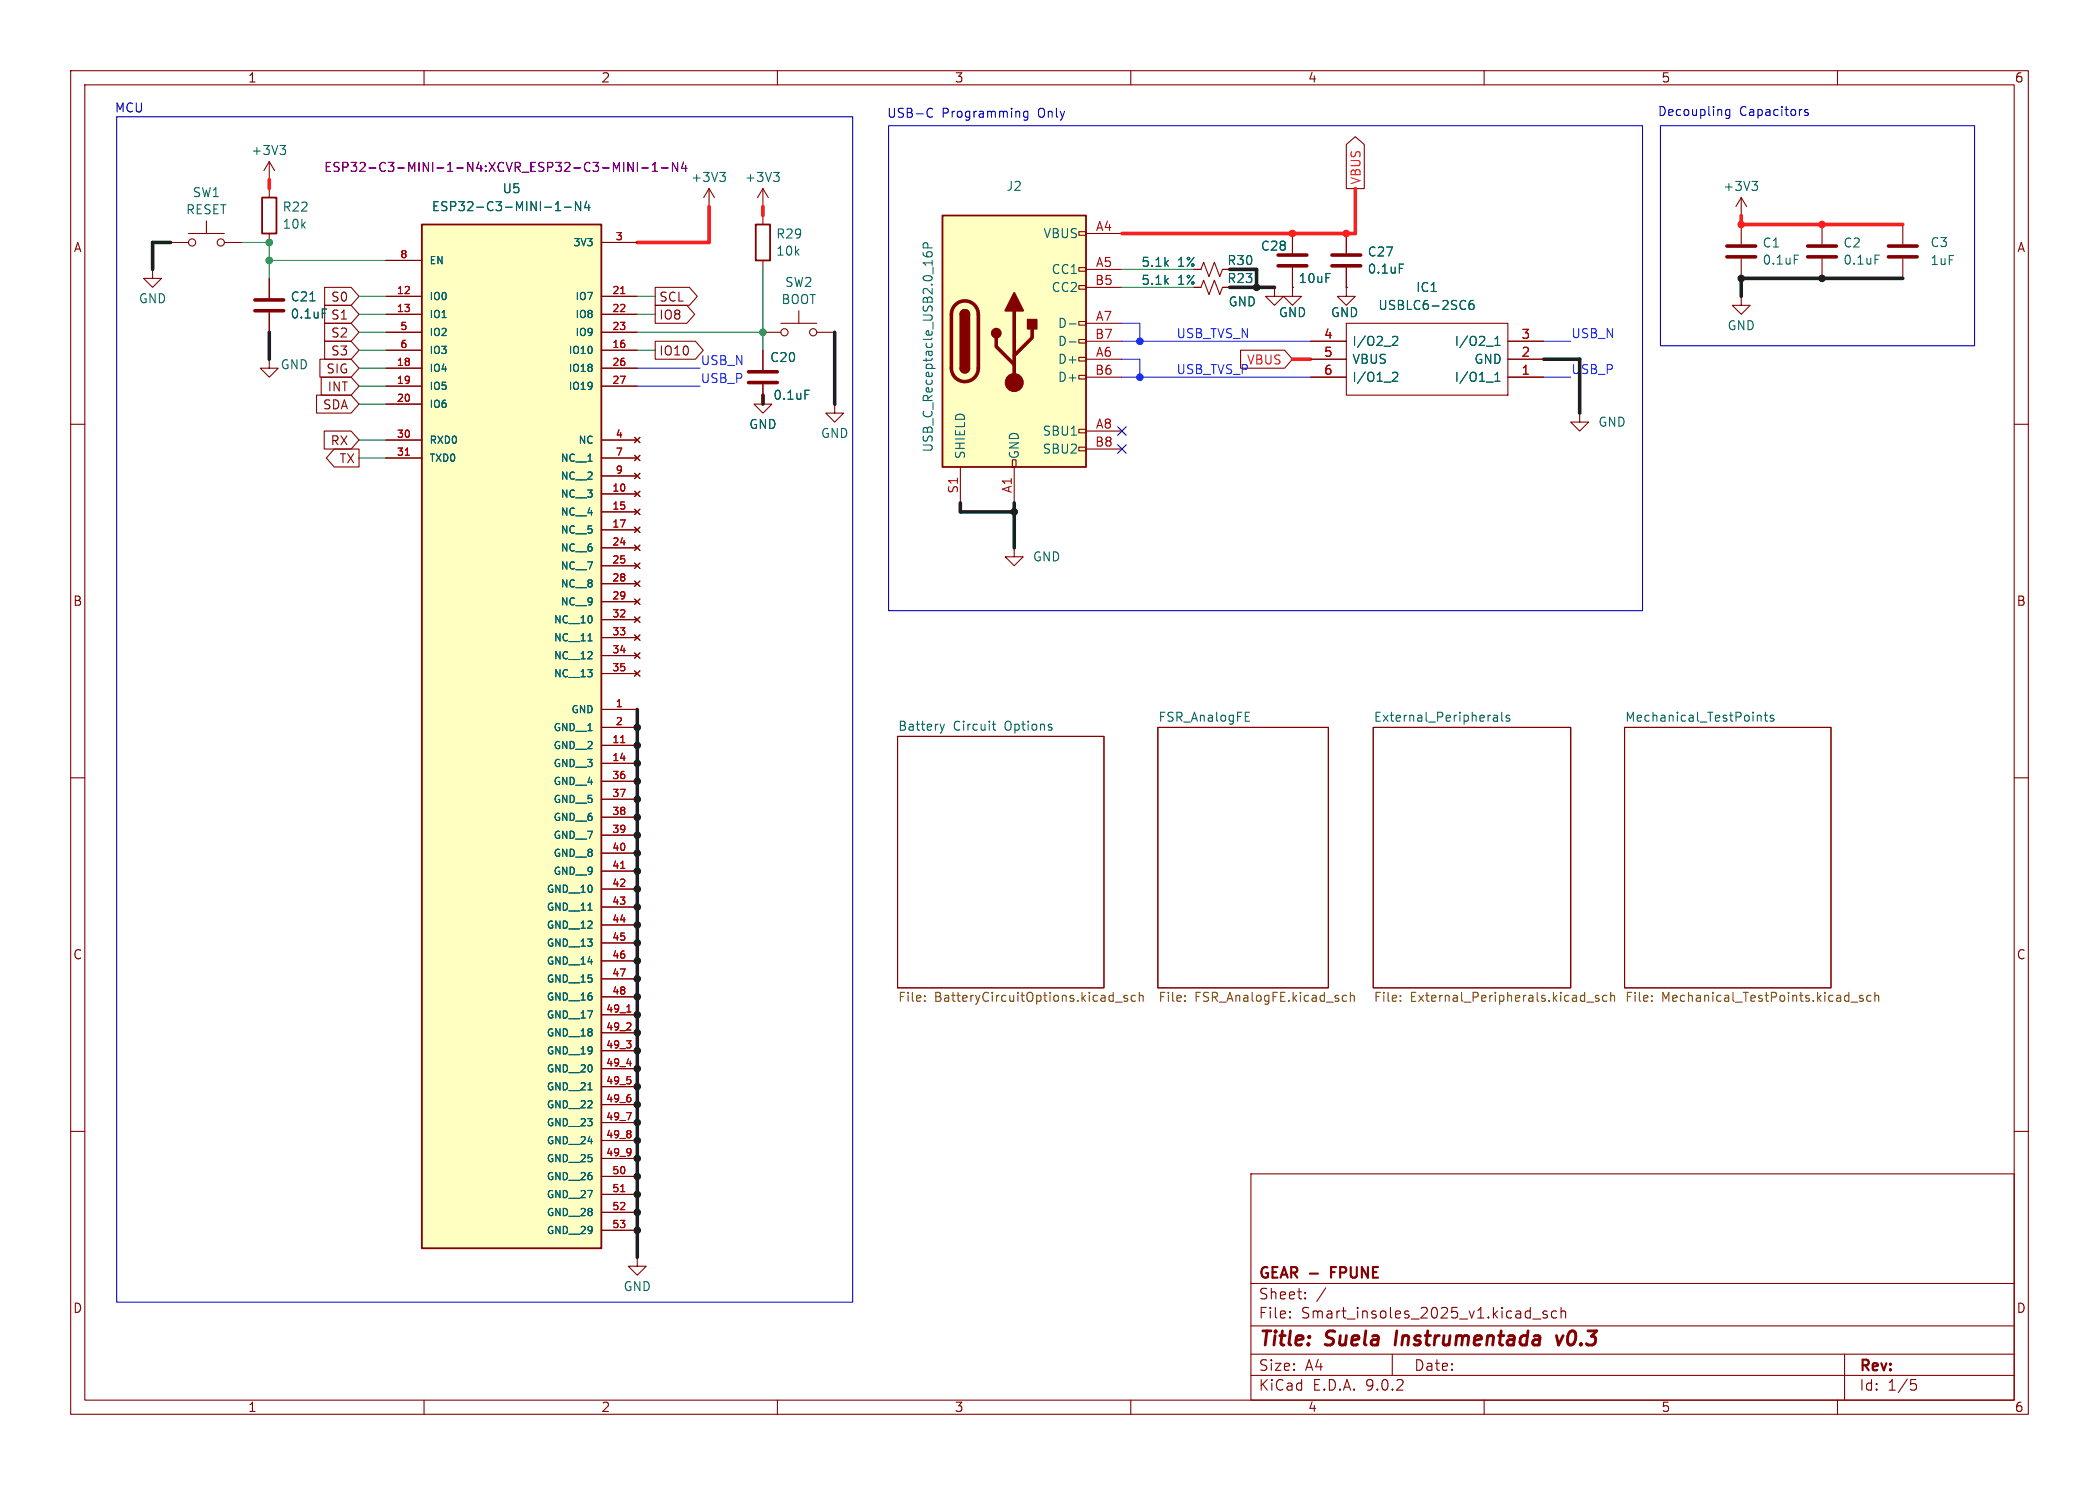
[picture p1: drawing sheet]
<svg xmlns="http://www.w3.org/2000/svg" width="297mm" height="210mm" viewBox="0 0 297 210" stroke-linecap="round" stroke-linejoin="round" font-family="sans-serif">
<g fill="none" stroke="#840000" stroke-width=".15">
<path d="M10 10h277v190h-277zM12 12h273v186h-273zM60 10v2M110 10v2M160 10v2M210 10v2M260 10v2M21.6 38.1v1.3h1.3l-1.3 1.2-1.3-1.2h1.3M21.6 38.1h.1M24.1 34.3h2.6M26.7 33h5M29.2 31.2v1.8"/>
<path d="M31.7 34.3h2.6M38.1 25.4h.1M38.1 22.9l-.8 1.2M38.1 22.9l.8 1.2M38.1 22.9v2.5M38.1 26.7v1.2M38.1 33v1.3M38.1 39.4v2.8M100.3 29.2h.1M100.3 26.7l-.7 1.2M100.3 26.7l.8 1.2M100.3 26.7v2.5"/>
<path d="M107.9 29.2h.1M107.9 26.7l.8 1.2M107.9 26.7l-.7 1.2M107.9 26.7v2.5M107.9 30.5v1.3M107.9 36.8v1.3M182.9 33v2.8M182.9 37.8v2.8M190.5 33v2.8M190.5 37.8v2.8M246.4 30.5h.1M246.4 27.9v2.6"/>
<path d="M246.4 31.8v2.7M246.4 36.6v2.8M246.4 27.9l-.8 1.3M246.4 27.9l.7 1.3M257.8 31.8v2.7M257.8 36.6v2.8M269.2 31.8v2.7M269.2 36.6v2.8M38.1 50.8v1.3h1.3l-1.3 1.2-1.3-1.2h1.3M38.1 50.8h.1M38.1 44.2v2.8M107.9 47h2.6"/>
<path d="M110.5 45.7h5.1M113 43.9v1.8M115.6 47h2.5M182.9 40.6v1.3h1.2l-1.2 1.3-1.3-1.3h1.3M182.9 40.6h.1M185.4 53.3h5.1M185.4 50.8h5.1M185.4 48.3h5.1M190.5 45.7h22.9v10.2h-22.9zM190.5 40.6v1.3h1.3l-1.3 1.3-1.3-1.3h1.3M190.5 40.6h.1M213.4 53.3h5"/>
<path d="M213.4 50.8h5M213.4 48.3h5M223.5 58.4v1.3h1.3l-1.3 1.3-1.3-1.3h1.3M223.5 58.4h.1M246.4 41.9v1.3h1.2l-1.2 1.3-1.3-1.3h1.3M246.4 41.9h.1M10 60h2M285 60h2M10 110h2M127 104.1h29.2v35.6h-29.2zM163.8 102.9h24.2v36.8h-24.2zM194.3 102.9h27.9v36.8h-27.9z"/>
<path d="M229.9 102.9h29.2v36.8h-29.2zM285 110h2M10 160h2M90.2 177.8v1.3h1.2l-1.2 1.2-1.3-1.2h1.3M90.2 177.8h.1M177 166h108v32h-108zM285 160h2M60 198v2M110 198v2M160 198v2M177 194.5h108M177 191.5h108"/>
<path d="M177 187.5h108M177 181.5h108M182.5 186.3h.1l-.1 .1M182.5 186.3v.1M182.5 185.5v.1M182.5 185.5h.1l-.1 .1M184.7 183.6v.1M184.7 183.6h-.1l.1 .1M184.7 182.8v.1M184.7 182.8h-.1l.1 .1M187.6 182.1l-1.3 2M197 191.5v3"/>
<path d="M210 198v2M216.9 186.5h1.1M218.9 185.5l-.4-.1-.2 .2 .1 .2 .5 .2 .1 .1-.1 .2-.2 .1-.4-.1M220.2 185.5l-.4-.1-.3 .3v.4l.2 .2 .1 .1 .4-.1M220.9 185.5a.37 .37 0 0 1 .6 .1v.8M220.9 184.9v1.5M260 198v2M261 191.5v6.5M270.4 195.1h.7M270.5 195.7h.4l.3 .3v.3l-.2 .2-.5 .1"/>
<circle cx="27.2" cy="34.3" r=".51"/>
<circle cx="31.2" cy="34.3" r=".51"/>
<circle cx="111" cy="47" r=".51"/>
<circle cx="115.1" cy="47" r=".51"/>
</g>
<path d="M197.6 188.2l-.2 2M220.2 188.9l.3 1.3 .7-1.3" fill="none" stroke="#840000" stroke-width=".4"/>
<path d="M188.3 179.9h.5M189.1 179.2h-.8v1.5" fill="none" stroke="#840000" stroke-width=".3"/>
<g fill="none" stroke="#006464" stroke-width=".15">
<path d="M39.6 20.6h.8l-.4 .5M40.2 21.1l.2 .2v.3l-.2 .2M101.8 24.4h.8l-.4 .5M102.4 24.9l.2 .2v.3l-.2 .3M109.5 24.4h.7l-.4 .5M110 24.9l.2 .2v.3l-.2 .3M198 37.4h.6M247.9 25.7h.8l-.4 .4M248.4 26.1l.3 .3v.3l-.3 .2M253.9 36.1h.6M265.3 36.1h.6M43.9 42.5h.7"/>
<path d="M197 52.8l.2-.2h.3l.2 .2 .1 .2-.1 .2-.7 .7h.8M197 47.7l.2-.1h.3l.2 .1 .1 .2-.1 .2-.7 .7h.8M208.5 42.5a.5 .5 0 0 0-.6 .5v.5l.1 .2 .3 .1 .2-.2 .1-.4-.1-.2h-.4l-.2 .2M211.5 47.9l.4-.3v1.2M211.5 53l.4-.4v1.3M211.5 53.9h.8M211.5 48.8h.8M133 102.4l.3 .9M133.3 103.3l-.2 .3M133.6 102.4l-.3 .9M140.4 102.4h.5M140.6 102v1.1v.1l.3 .1"/>
<path d="M176.2 101.3h.4M176.2 102h.6M176.2 100.7h.6M211.3 101.2h.5l.1 .8M211.9 101.5h-.4a.25 .25 0 0 0-.2 .3 .25 .25 0 0 0 .2 .2l.4-.1M212.5 100.7v1.1l.2 .2M213.6 101.2l-.3-.1-.2 .2 .1 .2 .4 .1v.3h-.5M248.7 101.3l.1-.2 .3 .1 .1 .8M249.6 101.1h.5M249.8 100.7v1.1l.1 .1 .2 .1M251 101.2l-.3-.1-.2 .2v.2l.5 .1v.3h-.5"/>
</g>
<g fill="none" stroke="#725600" stroke-width=".15">
<path d="M130.8 141.5v.1M130.8 140.8v.1M157.8 141.7h1M159.5 140.8h-.3l-.2 .1 .1 .2 .4 .1v.3h-.5M160.7 140.8h-.4l-.2 .2v.4l.1 .1h.5M161.2 140.9l.2-.1h.3l.1 .8M161.2 140.3v1.3M167.7 141.5v.1M167.7 140.8v.1M190.2 140.8h.3M190.5 141.5l-.3 .1M191.1 140.9l.2-.1h.3v.8"/>
<path d="M191.1 140.3v1.3M198.2 141.5v.1M198.2 140.8v.1M224.5 141.7h1M226.2 140.8h-.3l-.2 .1 .1 .2 .4 .1v.3h-.5M227.4 140.8h-.4l-.2 .2v.4l.1 .1h.5M227.9 140.9l.2-.1h.3l.1 .8M227.9 140.3v1.3M233.7 141.5v.1M233.7 140.8v.1M261.9 141.7h1M263.6 140.8h-.3l-.2 .1 .1 .2 .4 .1v.3h-.5"/>
<path d="M264.7 140.8h-.3l-.3 .2v.4l.2 .1h.4M265.3 140.9l.2-.1h.3v.8M265.3 140.3v1.3"/>
</g>
<path d="M180.8 36.1h4.1M180.8 37.6h4.1M188.5 36.1h4M188.5 37.6h4M244.3 34.8h4.1M244.3 36.3h4.1M255.8 34.8h4M255.8 36.3h4M267.2 34.8h4.1M267.2 36.3h4.1M36.1 43.9h4M36.1 42.4h4" fill="none" stroke="#840000" stroke-width=".51"/>
<path d="M37.1 27.9h2v5.1h-2zM106.9 31.8h2.1v5h-2.1z" fill="none" stroke="#840000" stroke-width=".25"/>
<path d="M59.7 31.8h25.4v144.7h-25.4z" fill="#ffffc2"/>
<path d="M59.7 31.8h25.4v144.7h-25.4z" fill="none" stroke="#840000" stroke-width=".25"/>
<g fill="none" stroke="#840000" stroke-width=".15">
<path d="M54.6 36.8h5.1M85.1 34.3h5.1M168.9 38.1h1l.4-1 .8 2 .7-2 .8 2 .4-1h1M54.6 41.9h5.1M54.6 44.5h5.1M54.6 47h5.1M54.6 49.5h5.1M54.6 52.1h5.1M54.6 54.6h5.1M54.6 57.2h5.1M85.1 41.9h5.1M85.1 44.5h5.1"/>
<path d="M85.1 47h5.1M85.1 49.5h5.1M85.1 52.1h5.1M85.1 54.6h5.1M107.9 54.4v2.8h1.3l-1.3 1.2-1.2-1.2h1.2v-1.3M107.9 55.9h.1M107.9 49.5v2.8M118.1 57.2v1.2h-1.3l1.3 1.3 1.3-1.3h-1.3M118.1 57.2h.1M168.9 40.6h1l.4-1 .8 2.1 .7-2.1 .8 2.1 .4-1.1h1M54.6 62.2h5.1M54.6 64.8h5.1"/>
<path d="M85.1 62.2h5.1M85.1 64.8h5.1M85.1 67.3h5.1M85.1 69.9h5.1M85.1 72.4h5.1M85.1 74.9h5.1M85.1 77.5h5.1M89.8 61.8l.8 .8M89.8 64.4l.8 .8M89.8 66.9l.8 .8M89.8 69.5l.8 .7M89.8 72l.8 .8"/>
<path d="M89.8 74.5l.8 .8M89.8 77.1l.8 .8M89.8 79.6l.8 .8M90.6 61.8l-.8 .8M90.6 64.4l-.8 .8M90.6 66.9l-.8 .8M90.6 69.5l-.8 .7M90.6 72l-.8 .8M90.6 74.5l-.8 .8M90.6 77.1l-.8 .8M90.6 79.6l-.8 .8M143.5 77.5v1.2h1.3l-1.3 1.3-1.3-1.3h1.3"/>
<path d="M143.5 77.5h.1M85.1 80h5.1M85.1 82.6h5.1M85.1 85.1h5.1M85.1 87.6h5.1M85.1 90.2h5.1M85.1 92.7h5.1M85.1 95.3h5.1M89.8 82.2l.8 .7M89.8 84.7l.8 .8M89.8 87.2l.8 .8M89.8 89.8l.8 .8"/>
<path d="M89.8 92.3l.8 .8M89.8 94.9l.8 .7M90.6 82.2l-.8 .7M90.6 84.7l-.8 .8M90.6 87.2l-.8 .8M90.6 89.8l-.8 .8M90.6 92.3l-.8 .8M90.6 94.9l-.8 .7M85.1 100.3h5.1M85.1 102.9h5.1M85.1 105.4h5.1M85.1 108h5.1"/>
<path d="M85.1 110.5h5.1M85.1 113h5.1M85.1 115.6h5.1M85.1 118.1h5.1M85.1 120.7h5.1M85.1 123.2h5.1M85.1 125.7h5.1M85.1 128.3h5.1M85.1 130.8h5.1M85.1 133.4h5.1M85.1 135.9h5.1M85.1 138.4h5.1"/>
<path d="M85.1 141h5.1M85.1 143.5h5.1M85.1 146.1h5.1M85.1 148.6h5.1M85.1 151.1h5.1M85.1 153.7h5.1M85.1 156.2h5.1M85.1 158.8h5.1M85.1 161.3h5.1M85.1 163.8h5.1M85.1 166.4h5.1M85.1 168.9h5.1"/>
<path d="M85.1 171.5h5.1M85.1 174h5.1"/>
</g>
<g fill="none" stroke="#a90000" stroke-width=".15">
<path d="M87.8 41.5h.6M57.3 64.4h.6M87.8 105h.6M87.8 122.8h.6M88.6 145.7h.7M88.6 147.2h.7l-.4 .4M88.6 157.3h.7l-.4 1.1M88.7 143.1h.6M88.7 150.4h.6M89.2 144.7v.4M89.2 147.7v.4M89.2 152.8v.4"/>
<path d="M89.2 155.3v.4M89.2 160v.2M87.8 168.5h.6M89.2 160.4v.4M89.2 162.5v.7M89.3 162.9l-.1 .1"/>
</g>
<path d="M78.6 29.8h.7M78.6 28.9l.4-.4v1.3M79.9 29.3h.9M82.2 28.5v1.3l-.8-1.3v1.3M83 28.5l-.3 .9h.8M83.3 28.9v.9M113.9 55.2h.6M83.2 90.6h.6M83.2 128.7h.6M83.2 154.1h.6" fill="none" stroke="#006464" stroke-width=".15"/>
<path d="M86.8 23l.4 .9 .5-.9v1.2M88.3 23v1.2M89.6 23v1.2l-.7-1.2v1.2M90.2 23v1.2M90.8 23.8h1M92.3 24.2h.7M92.3 23.3l.4-.3v1.2M93.6 23.8h.9M95.9 23v1.2l-.7-1.2v1.2M96.7 22.9l-.3 .9h.8M97 23.4v.8" fill="none" stroke="#840084" stroke-width=".15"/>
<path d="M105.9 54.1h4.1M105.9 52.6h4.1" fill="none" stroke="#840000" stroke-width=".51"/>
<path d="M133.3 30.5h20.4v35.5h-20.4z" fill="#ffffc2"/>
<g fill="none" stroke="#840000" stroke-width=".15">
<path d="M38.1 39.4v2.8M54.6 36.8h5.1M85.1 34.3h5.1M152.7 32.8h1v.5h-1zM152.7 37.8h1v.6h-1zM153.7 33h5M153.7 38.1h5M168.9 38.1h1M173 38.1h1M182.9 33v2.8M182.9 37.8v2.8M190.5 20.4l1.3-1.1 1.2 1.1v6.3h-2.5z"/>
<path d="M190.5 33v2.8M190.5 37.8v2.8M38.1 44.2v2.8M44.8 55.9h4.9l1.1 1.3-1.1 1.2h-4.9zM45.3 50.8h4.4l1.1 1.3-1.1 1.2h-4.4zM45.5 53.3h4.2l1.1 1.3-1.1 1.3h-4.2zM45.9 45.7h3.8l1.1 1.3-1.1 1.3h-3.8zM45.9 40.6h3.8l1.1 1.3-1.1 1.3h-3.8zM45.9 43.2h3.8l1.1 1.3-1.1 1.2h-3.8zM45.9 48.3h3.8l1.1 1.2-1.1 1.3h-3.8zM54.6 41.9h5.1M54.6 44.5h5.1"/>
<path d="M54.6 47h5.1M54.6 49.5h5.1M54.6 52.1h5.1M54.6 54.6h5.1M54.6 57.2h5.1M85.1 41.9h5.1M85.1 44.5h5.1M85.1 47h5.1M85.1 49.5h5.1M85.1 52.1h5.1M85.1 54.6h5.1M92.7 40.6h4.9l1.1 1.3-1.1 1.3h-4.9z"/>
<path d="M92.7 48.3h5.7l1.1 1.2-1.1 1.3h-5.7zM92.7 43.2h4.5l1.1 1.3-1.1 1.2h-4.5zM107.9 55.9h.1M107.9 49.5v2.8M107.9 54.4v2.8M152.7 40.4h1v.5h-1zM152.7 45.5h1v.5h-1zM152.7 48h1v.5h-1zM152.7 50.5h1v.6h-1zM152.7 53.1h1v.5h-1zM153.7 40.6h5M153.7 45.7h5"/>
<path d="M153.7 48.3h5M153.7 50.8h5M153.7 53.3h5M168.9 40.6h1M173 40.6h1M175.5 49.5h6.3l1.1 1.3-1.1 1.3h-6.3zM180.3 40.6v1.3h1.3l-1.3 1.3-1.2-1.3h1.2M180.3 40.6h.1M182.9 40.6h.1M185.4 48.3h5.1M185.4 50.8h5.1M185.4 53.3h5.1"/>
<path d="M190.5 40.6h.1M213.4 48.3h5M213.4 50.8h5M213.4 53.3h5M45.9 61h3.8l1.1 1.2-1.1 1.3h-3.8zM47.3 63.5h3.5v2.5h-3.5l-1.1-1.2zM54.6 62.2h5.1M54.6 64.8h5.1M85.1 62.2h5.1M85.1 64.8h5.1M85.1 67.3h5.1M85.1 69.9h5.1"/>
<path d="M85.1 72.4h5.1M85.1 74.9h5.1M85.1 77.5h5.1M89.8 61.8l.8 .8M89.8 64.4l.8 .8M89.8 66.9l.8 .8M89.8 69.5l.8 .7M89.8 72l.8 .8M89.8 74.5l.8 .8M89.8 77.1l.8 .8M89.8 79.6l.8 .8M90.6 61.8l-.8 .8"/>
<path d="M90.6 64.4l-.8 .8M90.6 66.9l-.8 .8M90.6 69.5l-.8 .7M90.6 72l-.8 .8M90.6 74.5l-.8 .8M90.6 77.1l-.8 .8M90.6 79.6l-.8 .8M135.9 66v5.1M143.3 65h.5v1h-.5zM143.5 66v5.1M152.7 60.7h1v.5h-1zM152.7 63.2h1v.6h-1z"/>
<path d="M153.7 61h5M153.7 63.5h5M85.1 80h5.1M85.1 82.6h5.1M85.1 85.1h5.1M85.1 87.6h5.1M85.1 90.2h5.1M85.1 92.7h5.1M85.1 95.3h5.1M89.8 82.2l.8 .7M89.8 84.7l.8 .8M89.8 87.2l.8 .8"/>
<path d="M89.8 89.8l.8 .8M89.8 92.3l.8 .8M89.8 94.9l.8 .7M90.6 82.2l-.8 .7M90.6 84.7l-.8 .8M90.6 87.2l-.8 .8M90.6 89.8l-.8 .8M90.6 92.3l-.8 .8M90.6 94.9l-.8 .7M85.1 100.3h5.1M85.1 102.9h5.1M85.1 105.4h5.1"/>
<path d="M85.1 108h5.1M85.1 110.5h5.1M85.1 113h5.1M85.1 115.6h5.1M85.1 118.1h5.1M85.1 120.7h5.1M85.1 123.2h5.1M85.1 125.7h5.1M85.1 128.3h5.1M85.1 130.8h5.1M85.1 133.4h5.1M85.1 135.9h5.1"/>
<path d="M85.1 138.4h5.1M85.1 141h5.1M85.1 143.5h5.1M85.1 146.1h5.1M85.1 148.6h5.1M85.1 151.1h5.1M85.1 153.7h5.1M85.1 156.2h5.1M85.1 158.8h5.1M85.1 161.3h5.1M85.1 163.8h5.1M85.1 166.4h5.1"/>
<path d="M85.1 168.9h5.1M85.1 171.5h5.1M85.1 174h5.1"/>
</g>
<path d="M133.3 30.5h20.4v35.5h-20.4zM135.9 44.5a.64 .64 0 0 1 .6-.7 .64 .64 0 0 1 .7 .7M135.9 52.1a.64 .64 0 0 0 .6 .6 .64 .64 0 0 0 .7-.6" fill="none" stroke="#840000" stroke-width=".25"/>
<path d="M135.2 43.1a1.9 1.9 0 0 1 2-.4 1.9 1.9 0 0 1 1.2 1.8v7.6a1.91 1.91 0 0 1-1.9 1.9 1.91 1.91 0 0 1-1.9-1.9v-7.6a1.9 1.9 0 0 1 .6-1.4zM141 47.8v1.2l2.5 2.6M143.5 43.9v10.2M146 46.5v1.3l-2.5 2.5" fill="none" stroke="#840000" stroke-width=".51"/>
<g fill="#840000" stroke="#840000" stroke-width=".25">
<path d="M135.9 44.5h1.3v7.6h-1.3z"/>
<path d="M136.1 44a.64 .64 0 0 1 .7-.1 .64 .64 0 0 1 .4 .6h-1.3z"/>
<path d="M135.9 52.1h1.3a.64 .64 0 0 1-.7 .6 .64 .64 0 0 1-.6-.6z"/>
<path d="M143.5 41.4l1.3 2.5h-2.6z"/>
<path d="M145.4 45.2h1.3v1.3h-1.3z"/>
<circle cx="141" cy="47.1" r=".63"/>
</g>
<circle cx="143.5" cy="54.1" r="1.27" fill="#840000" stroke="#840000" stroke-width=".15"/>
<g fill="none" stroke="#006464" stroke-width=".15">
<path d="M78.6 29.8h.7M78.6 28.9l.4-.4v1.3M79.9 29.3h.9M82.2 28.5v1.3l-.8-1.3v1.3M83 28.5l-.3 .9h.8M83.3 28.9v.9M130.6 35.7a.5 .5 0 0 0 .6 .6h.5l.1-.1 .1-.4-.1-.1-.4-.1-.2 .1-.1 .4 .3 .2M131.3 35.1l-.1-.7-.1-.1-.4 .1-.1 .2v.5h1.3M198 37.4h.6M43.9 42.5h.7M113.9 55.2h.6M151.3 45.8h1"/>
<path d="M151.3 48.4h1M197 52.8l.2-.2h.3l.2 .2 .1 .2-.1 .2-.7 .7h.8M197 47.7l.2-.1h.3l.2 .1 .1 .2-.1 .2-.7 .7h.8M208.5 42.5a.5 .5 0 0 0-.6 .5v.5l.1 .2 .3 .1 .2-.2 .1-.4-.1-.2h-.4l-.2 .2M211.5 53.9h.8M211.5 47.9l.4-.3v1.2M211.5 53l.4-.4v1.3M211.5 48.8h.8M83.2 90.6h.6M83.2 128.7h.6M83.2 154.1h.6"/>
</g>
<path d="M24.1 34.3h-2.5v3.8M174 38.1h3.8v2.5M269.2 39.4h-22.8v2.5M38.1 47v3.8M107.9 55.9v1.3M118.1 47v10.2M174 40.6h6.3M218.4 50.8h5.1v7.6M135.9 71.1v1.3h7.6M143.5 71.1v6.4M90.2 100.3v77.5" fill="none" stroke="#1e1e1e" stroke-width=".51"/>
<g fill="none" stroke="#009600" stroke-width=".15">
<path d="M34.3 34.3h3.8v5.1M38.1 36.8h16.5M107.9 38.1v11.4M158.7 38.1h10.2M50.8 47h3.8M50.8 44.5h3.8M50.8 57.2h3.8M50.8 54.6h3.8M50.8 49.5h3.8M50.8 52.1h3.8M50.8 41.9h3.8M90.2 47h17.7"/>
<path d="M90.2 44.5h2.5M90.2 49.5h2.5M90.2 41.9h2.5M158.7 40.6h10.2M50.8 64.8h3.8M50.8 62.2h3.8"/>
</g>
<path d="M38.1 25.4v1.3M100.3 29.2v5.1h-10.1M107.9 29.2v1.3M191.8 26.7v6.3h-33.1M246.4 30.5v1.3h22.8M182.9 50.8h2.5" fill="none" stroke="#ff1e1c" stroke-width=".51"/>
<path d="M90.2 54.6h8.9M90.2 52.1h8.9M158.7 53.3h26.7M158.7 48.3h26.7M158.7 45.7h2.6v2.6M158.7 50.8h2.6v2.5M218.4 53.3h3.8M218.4 48.3h3.8" fill="none" stroke="#162fff" stroke-width=".15"/>
<path d="M158.1 62.9l1.3 1.2M158.1 60.4l1.3 1.2M159.4 62.9l-1.3 1.2M159.4 60.4l-1.3 1.2" fill="none" stroke="#000084" stroke-width=".15"/>
<path d="M16.5 16.5h104.1v167.7h-104.1zM125.7 17.8h106.7v68.6h-106.7zM131.4 15.4l.3-.1 .2 .1M131.9 16.5l-.2 .1-.3-.1M145.4 15.8l-.3-.1-.3 .3v.3l.1 .2h.5M145.4 15.7v1.1l-.2 .2-.3-.1M234.9 17.8h44.5v31.1h-44.5zM244.8 15.5v1l-.3 .3-.3-.1M244.8 15.5h-.4l-.2 .2v.4l.1 .2h.5M255.8 15.5h-.3l-.2 .2 .1 .1 .4 .2v.3h-.5" fill="none" stroke="#0000c2" stroke-width=".15"/>
<path d="M86.8 23l.4 .9 .5-.9v1.2M88.3 23v1.2M89.6 23v1.2l-.7-1.2v1.2M90.2 23v1.2M90.8 23.8h1M92.3 24.2h.7M92.3 23.3l.4-.3v1.2M93.6 23.8h.9M95.9 23v1.2l-.7-1.2v1.2M96.7 22.9l-.3 .9h.8M97 23.4v.8" fill="none" stroke="#840084" stroke-width=".15"/>
<g fill="none" stroke="#a90000" stroke-width=".15">
<path d="M87.8 41.5h.6M57.3 64.4h.6M87.8 105h.6M87.8 122.8h.6M88.6 145.7h.7M88.6 147.2h.7l-.4 .4M88.6 157.3h.7l-.4 1.1M88.7 143.1h.6M88.7 150.4h.6M89.2 144.7v.4M89.2 147.7v.4M89.2 152.8v.4"/>
<path d="M89.2 155.3v.4M89.2 160v.2M87.8 168.5h.6M89.2 160.4v.4M89.2 162.5v.7M89.3 162.9l-.1 .1"/>
</g>
<g fill="#ff1e1c" stroke="#ff1e1c" stroke-width=".15">
<circle cx="257.8" cy="31.8" r=".46"/>
<circle cx="190.5" cy="33" r=".46"/>
<circle cx="246.4" cy="31.8" r=".46"/>
<circle cx="182.9" cy="33" r=".46"/>
</g>
<g fill="#1e1e1e" stroke="#1e1e1e" stroke-width=".15">
<circle cx="246.4" cy="39.4" r=".46"/>
<circle cx="257.8" cy="39.4" r=".46"/>
<circle cx="90.2" cy="105.4" r=".46"/>
<circle cx="90.2" cy="141" r=".46"/>
<circle cx="90.2" cy="135.9" r=".46"/>
<circle cx="90.2" cy="138.4" r=".46"/>
<circle cx="90.2" cy="102.9" r=".46"/>
<circle cx="90.2" cy="163.8" r=".46"/>
<circle cx="90.2" cy="158.8" r=".46"/>
<circle cx="90.2" cy="161.3" r=".46"/>
<circle cx="90.2" cy="151.1" r=".46"/>
<circle cx="90.2" cy="156.2" r=".46"/>
<circle cx="90.2" cy="153.7" r=".46"/>
<circle cx="90.2" cy="146.1" r=".46"/>
<circle cx="90.2" cy="148.6" r=".46"/>
<circle cx="90.2" cy="143.5" r=".46"/>
<circle cx="90.2" cy="130.8" r=".46"/>
<circle cx="90.2" cy="128.3" r=".46"/>
<circle cx="90.2" cy="133.4" r=".46"/>
<circle cx="90.2" cy="168.9" r=".46"/>
<circle cx="90.2" cy="171.5" r=".46"/>
<circle cx="90.2" cy="174" r=".46"/>
<circle cx="90.2" cy="166.4" r=".46"/>
<circle cx="90.2" cy="115.6" r=".46"/>
<circle cx="90.2" cy="123.2" r=".46"/>
<circle cx="90.2" cy="125.7" r=".46"/>
<circle cx="90.2" cy="120.7" r=".46"/>
<circle cx="90.2" cy="118.1" r=".46"/>
<circle cx="90.2" cy="108" r=".46"/>
<circle cx="90.2" cy="113" r=".46"/>
<circle cx="90.2" cy="110.5" r=".46"/>
<circle cx="177.8" cy="40.6" r=".46"/>
<circle cx="143.5" cy="72.4" r=".46"/>
</g>
<g fill="#009600" stroke="#009600" stroke-width=".15">
<circle cx="107.9" cy="47" r=".46"/>
<circle cx="38.1" cy="34.3" r=".46"/>
<circle cx="38.1" cy="36.8" r=".46"/>
</g>
<g fill="#162fff" stroke="#162fff" stroke-width=".15">
<circle cx="161.3" cy="53.3" r=".46"/>
<circle cx="161.3" cy="48.3" r=".46"/>
</g>
<g font-size="2.8" fill="#840000">
<text x="178" y="190.9">Title:</text>
<text x="187.7" y="190.9">Suela</text>
<text x="198.3" y="190.9">Instrumentada</text>
<text x="221.9" y="190.9">v0.3</text>
</g>
<g font-size="2.1" fill="#840000">
<text x="178" y="184">Sheet:</text>
<text x="178" y="181.2">GEAR -</text>
<text x="189" y="181.2">FPUNE</text>
<text x="178" y="186.7">File:</text>
<text x="184.1" y="186.7">Smart_insoles_2025_v1.kicad_sch</text>
<text x="178" y="196.9">KiCad</text>
<text x="178" y="194.1">Size:</text>
<text x="184.7" y="194.1">A4</text>
<text x="185.7" y="196.9">E.D.A.</text>
<text x="193.3" y="196.9">9.0.2</text>
<text x="200" y="194.1">Date:</text>
<text x="263" y="194.3">Rev:</text>
<text x="263" y="196.9">Id:</text>
<text x="267.1" y="196.9">1/5</text>
</g>
<g font-size="1.8" fill="#840000">
<text x="35" y="11.9">1</text>
<text x="85" y="11.9">2</text>
<text x="135" y="11.9">3</text>
<text x="185" y="11.9">4</text>
<text x="235" y="11.9">5</text>
<text x="285" y="11.9">6</text>
<text x="10.3" y="35.9">A</text>
<text x="285.3" y="35.9">A</text>
<text x="46.7" y="47.9">S2</text>
<text x="46.7" y="42.9">S0</text>
<text x="93.2" y="42.9">SCL</text>
<text x="93.2" y="45.4">IO8</text>
<text x="46.1" y="53">SIG</text>
<text x="46.7" y="50.5">S3</text>
<text x="93.2" y="50.5">IO10</text>
<text x="45.6" y="58.1">SDA</text>
<text x="46.3" y="55.6">INT</text>
<text x="46.7" y="63.2">RX</text>
<text x="47.9" y="65.7">TX</text>
<text x="10.3" y="85.9">B</text>
<text x="285.3" y="85.9">B</text>
<text x="10.3" y="135.9">C</text>
<text x="285.3" y="135.9">C</text>
<text x="10.3" y="185.9">D</text>
<text x="285.3" y="185.9">D</text>
<text x="35" y="199.9">1</text>
<text x="85" y="199.9">2</text>
<text x="135" y="199.9">3</text>
<text x="185" y="199.9">4</text>
<text x="235" y="199.9">5</text>
<text x="285" y="199.9">6</text>
</g>
<g font-size="1.8" fill="#0000c2">
<text x="16.2" y="16.1">MCU</text>
<text x="125.4" y="16.9">USB-C</text>
<text x="133.3" y="16.9">Programming</text>
<text x="147" y="16.9">Only</text>
<text x="234.5" y="16.6">Decoupling</text>
<text x="246.1" y="16.6">Capacitors</text>
</g>
<g font-size="1.8" fill="#006464">
<text x="35.5" y="22.1">+3V3</text>
<text x="27.2" y="28.1">SW1</text>
<text x="71" y="27.5">U5</text>
<text x="97.7" y="25.9">+3V3</text>
<text x="105.3" y="25.9">+3V3</text>
<text x="142.3" y="27.2">J2</text>
<text x="243.7" y="27.2">+3V3</text>
<text x="26.2" y="30.5">RESET</text>
<text x="39.9" y="32.6">10k</text>
<text x="39.9" y="30.1">R22</text>
<text x="61" y="30.1">ESP32-C3-MINI-1-N4</text>
<text x="109.7" y="33.9">R29</text>
<text x="147.6" y="33.9">VBUS</text>
<text x="178.3" y="35.7">C28</text>
<text x="249.3" y="35.2">C1</text>
<text x="260.7" y="35.2">C2</text>
<text x="273.1" y="35.2">C3</text>
<text x="109.7" y="36.4">10k</text>
<text x="111" y="40.8">SW2</text>
<text x="148.7" y="39">CC1</text>
<text x="148.7" y="41.5">CC2</text>
<text x="161.4" y="40.5">5.1k</text>
<text x="161.4" y="37.9">5.1k</text>
<text x="166.6" y="40.5">1%</text>
<text x="166.6" y="37.9">1%</text>
<text x="173.6" y="40.2">R23</text>
<text x="173.6" y="37.7">R30</text>
<text x="183.7" y="40.2">10uF</text>
<text x="193.4" y="36.5">C27</text>
<text x="193.4" y="38.9">0.1uF</text>
<text x="200.3" y="41.5">IC1</text>
<text x="249.3" y="37.6">0.1uF</text>
<text x="260.7" y="37.6">0.1uF</text>
<text x="273.1" y="37.7">1uF</text>
<text x="19.6" y="43.1">GND</text>
<text x="41" y="42.8">C21</text>
<text x="41" y="45.3">0.1uF S1</text>
<text x="41" y="45.3">0.1uF</text>
<text x="110.5" y="43.2">BOOT</text>
<text x="149.6" y="46.6">D-</text>
<text x="173.7" y="43.5">GND</text>
<text x="180.9" y="45.1">GND</text>
<text x="188.2" y="45.1">GND</text>
<text x="194.9" y="44">USBLC6-2SC6</text>
<text x="244.3" y="46.9">GND</text>
<text x="39.6" y="52.4">GND</text>
<text x="108.9" y="51.4">C20</text>
<text x="149.6" y="49.1">D-</text>
<text x="149.6" y="51.7">D+</text>
<text x="191.3" y="51.7">VBUS</text>
<text x="191.3" y="49.1">I/O2_2</text>
<text x="205.7" y="49.1">I/O2_1</text>
<text x="208.5" y="51.7">GND</text>
<text x="109.3" y="56.7">0.1uF</text>
<text x="149.6" y="54.2">D+</text>
<text x="191.3" y="54.2">I/O1_2</text>
<text x="205.7" y="54.2">I/O1_1</text>
<text x="105.9" y="60.9">GND</text>
<text x="116.1" y="62.1">GND</text>
<text x="132.2" y="64.1" transform="rotate(-90 132.2 64.1)">USB_C_Receptacle_USB2.0_16P</text>
<text x="136.8" y="65" transform="rotate(-90 136.8 65)">SHIELD</text>
<text x="144.4" y="65" transform="rotate(-90 144.4 65)">GND</text>
<text x="147.4" y="61.8">SBU1</text>
<text x="147.4" y="64.4">SBU2</text>
<text x="226.1" y="60.6">GND</text>
<text x="146.1" y="79.6">GND</text>
<text x="127" y="103.4">Battery</text>
<text x="134.9" y="103.4">Circuit</text>
<text x="142.3" y="103.4">Options</text>
<text x="163.8" y="102.2">FSR_AnalogFE</text>
<text x="194.3" y="102.2">External_Peripherals</text>
<text x="229.9" y="102.2">Mechanical_TestPoints</text>
<text x="88.1" y="182.8">GND</text>
</g>
<text font-size="1.8" fill="#840084" x="45.8" y="24.5">ESP32-C3-MINI-1-N4:XCVR_ESP32-C3-MINI-1-N4</text>
<text font-size="1.8" fill="#ff1e1c" x="192.7" y="26.2" transform="rotate(-90 192.7 26.2)">VBUS</text>
<g font-size="1.8" fill="#a90000">
<text x="155" y="32.8">A4</text>
<text x="154.9" y="40.4">B5</text>
<text x="155" y="37.8">A5</text>
<text x="155" y="45.5">A7</text>
<text x="154.9" y="48">B7</text>
<text x="154.9" y="53.1">B6</text>
<text x="155" y="50.5">A6</text>
<text x="187.3" y="53.1">6</text>
<text x="187.3" y="50.5">5</text>
<text x="187.3" y="48">4</text>
<text x="215.2" y="53.1">1</text>
<text x="215.2" y="50.5">2</text>
<text x="215.2" y="48">3</text>
<text x="154.9" y="63.2">B8</text>
<text x="155" y="60.7">A8</text>
<text x="135.6" y="69.9" transform="rotate(-90 135.6 69.9)">S1</text>
<text x="143.3" y="69.8" transform="rotate(-90 143.3 69.8)">A1</text>
</g>
<g font-size="1.8" fill="#162fff">
<text x="166.4" y="47.9">USB_TVS_N</text>
<text x="222.2" y="47.9">USB_N</text>
<text x="99.1" y="51.7">USB_N</text>
<text x="166.4" y="53">USB_TVS_P</text>
<text x="176.3" y="51.8">VBUS</text>
<text x="222.2" y="53">USB_P</text>
<text x="99.1" y="54.3">USB_P</text>
</g>
<g font-size="1.8" fill="#725600">
<text x="127" y="142">File:</text>
<text x="132.2" y="142">BatteryCircuitOptions.kicad_sch</text>
<text x="163.8" y="142">File:</text>
<text x="169.1" y="142">FSR_AnalogFE.kicad_sch</text>
<text x="194.3" y="142">File:</text>
<text x="199.5" y="142">External_Peripherals.kicad_sch</text>
<text x="229.9" y="142">File:</text>
<text x="235.1" y="142">Mechanical_TestPoints.kicad_sch</text>
</g>
<g font-size="1.4" fill="#006464">
<text x="81" y="35">3V3</text>
<text x="60.7" y="37.6">EN</text>
<text x="60.7" y="42.6">IO0</text>
<text x="60.7" y="45.2">IO1</text>
<text x="60.7" y="47.7">IO2</text>
<text x="81.3" y="42.6">IO7</text>
<text x="81.3" y="45.2">IO8</text>
<text x="81.3" y="47.7">IO9</text>
<text x="60.7" y="50.3">IO3</text>
<text x="60.7" y="52.8">IO4</text>
<text x="80.3" y="50.3">IO10</text>
<text x="80.3" y="52.8">IO18</text>
<text x="60.7" y="55.3">IO5</text>
<text x="60.7" y="57.9">IO6</text>
<text x="80.3" y="55.3">IO19</text>
<text x="60.7" y="63">RXD0</text>
<text x="60.7" y="65.5">TXD0</text>
<text x="79.2" y="65.5">NC__1</text>
<text x="81.7" y="63">NC</text>
<text x="79.2" y="68">NC__2</text>
<text x="79.2" y="70.6">NC__3</text>
<text x="79.2" y="73.1">NC__4</text>
<text x="79.2" y="75.7">NC__5</text>
<text x="79.2" y="78.2">NC__6</text>
<text x="79.2" y="80.7">NC__7</text>
<text x="79.2" y="83.3">NC__8</text>
<text x="78.3" y="88.4">NC__10</text>
<text x="79.2" y="85.8">NC__9</text>
<text x="78.3" y="90.9">NC__11</text>
<text x="78.3" y="93.4">NC__12</text>
<text x="78.3" y="96">NC__13</text>
<text x="80.7" y="101.1">GND</text>
<text x="78.2" y="103.6">GND__1</text>
<text x="78.2" y="106.1">GND__2</text>
<text x="78.2" y="108.7">GND__3</text>
<text x="78.2" y="111.2">GND__4</text>
<text x="78.2" y="113.8">GND__5</text>
<text x="78.2" y="116.3">GND__6</text>
<text x="78.2" y="118.8">GND__7</text>
<text x="78.2" y="121.4">GND__8</text>
<text x="78.2" y="123.9">GND__9</text>
<text x="77.2" y="126.5">GND__10</text>
<text x="77.2" y="129">GND__11</text>
<text x="77.2" y="131.5">GND__12</text>
<text x="77.2" y="134.1">GND__13</text>
<text x="77.2" y="136.6">GND__14</text>
<text x="77.2" y="139.2">GND__15</text>
<text x="77.2" y="141.7">GND__16</text>
<text x="77.2" y="144.2">GND__17</text>
<text x="77.2" y="146.8">GND__18</text>
<text x="77.2" y="149.3">GND__19</text>
<text x="77.2" y="151.9">GND__20</text>
<text x="77.2" y="154.4">GND__21</text>
<text x="77.2" y="156.9">GND__22</text>
<text x="77.2" y="159.5">GND__23</text>
<text x="77.2" y="162">GND__24</text>
<text x="77.2" y="164.6">GND__25</text>
<text x="77.2" y="167.1">GND__26</text>
<text x="77.2" y="169.6">GND__27</text>
<text x="77.2" y="172.2">GND__28</text>
<text x="77.2" y="174.7">GND__29</text>
</g>
<g font-size="1.4" fill="#a90000">
<text x="87" y="34">3</text>
<text x="56.1" y="41.7">12</text>
<text x="56.5" y="36.6">8</text>
<text x="86.5" y="41.7">21</text>
<text x="56.1" y="44.2">13</text>
<text x="56.5" y="46.7">5</text>
<text x="86.5" y="44.2">22</text>
<text x="86.5" y="46.7">23</text>
<text x="56.1" y="51.8">18</text>
<text x="56.5" y="49.3">6</text>
<text x="86.5" y="49.3">16</text>
<text x="86.5" y="51.8">26</text>
<text x="56.1" y="54.4">19</text>
<text x="56.1" y="56.9">20</text>
<text x="86.5" y="54.4">27</text>
<text x="56.1" y="62">30</text>
<text x="56.1" y="64.5">31</text>
<text x="87" y="62">4</text>
<text x="87" y="64.5">7</text>
<text x="86.5" y="69.6">10</text>
<text x="87" y="67.1">9</text>
<text x="86.5" y="72.1">15</text>
<text x="86.5" y="74.7">17</text>
<text x="86.5" y="77.2">24</text>
<text x="86.5" y="79.8">25</text>
<text x="86.5" y="82.3">28</text>
<text x="86.5" y="84.8">29</text>
<text x="86.5" y="87.4">32</text>
<text x="86.5" y="89.9">33</text>
<text x="86.5" y="92.5">34</text>
<text x="86.5" y="95">35</text>
<text x="87" y="100.1">1</text>
<text x="86.5" y="105.2">11</text>
<text x="86.5" y="107.7">14</text>
<text x="87" y="102.6">2</text>
<text x="86.5" y="110.2">36</text>
<text x="86.5" y="112.8">37</text>
<text x="86.5" y="115.3">38</text>
<text x="86.5" y="117.9">39</text>
<text x="86.5" y="120.4">40</text>
<text x="86.5" y="122.9">41</text>
<text x="86.5" y="125.5">42</text>
<text x="86.5" y="128">43</text>
<text x="86.5" y="130.6">44</text>
<text x="86.5" y="133.1">45</text>
<text x="86.5" y="135.6">46</text>
<text x="85.7" y="143.3">49_1</text>
<text x="86.5" y="138.2">47</text>
<text x="86.5" y="140.7">48</text>
<text x="85.7" y="145.8">49_2</text>
<text x="85.7" y="148.3">49_3</text>
<text x="85.7" y="150.9">49_4</text>
<text x="85.7" y="153.4">49_5</text>
<text x="85.7" y="156">49_6</text>
<text x="85.7" y="158.5">49_7</text>
<text x="85.7" y="161">49_8</text>
<text x="85.7" y="163.6">49_9</text>
<text x="86.5" y="166.1">50</text>
<text x="86.5" y="168.7">51</text>
<text x="86.5" y="171.2">52</text>
<text x="86.5" y="173.7">53</text>
</g>
</svg>
